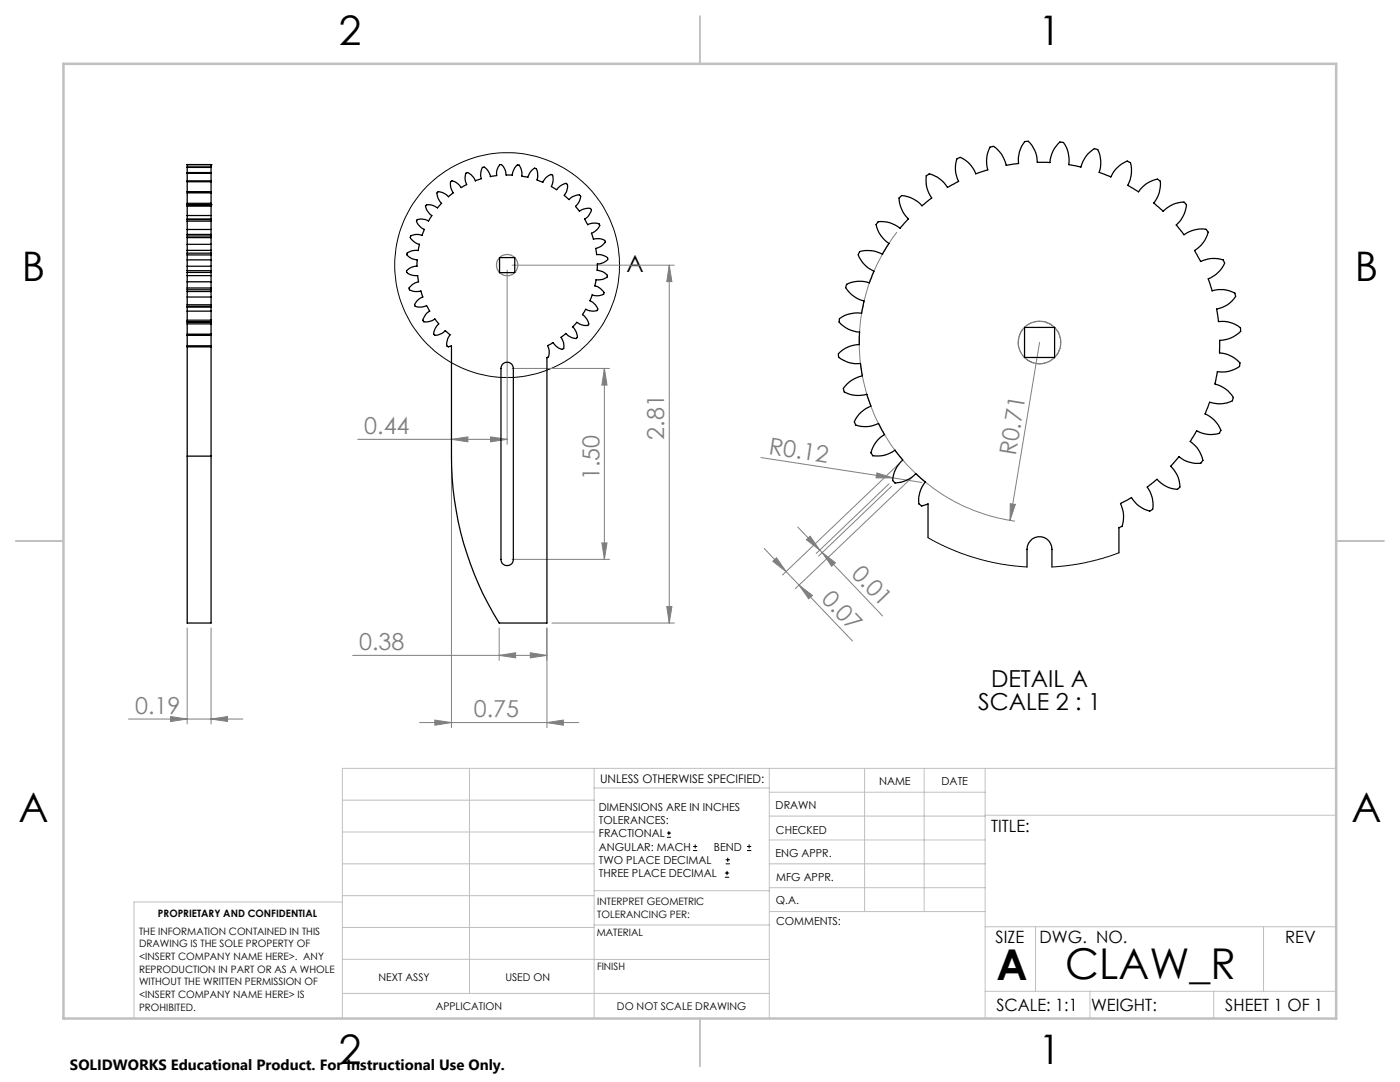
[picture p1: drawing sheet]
<svg xmlns="http://www.w3.org/2000/svg" width="279mm" height="216mm" viewBox="0 0 279 216" stroke-linecap="round" stroke-linejoin="round" font-family="sans-serif">
<g fill="none" stroke="#000" stroke-width=".2">
<path d="M133.1 167.1h.8M133.1 166.2h.8M133.5 165.8v.9M138.3 169.7h.8M138.3 168.9h.8M138.7 168.5v.8M144.7 175h.8M144.7 174.2h.8M144.8 172.4h.9M144.8 171.6h.9M145.1 173.8v.8M145.2 171.1v.9"/>
<path d="M149.1 169.7h.8M149.1 168.9h.8M149.5 168.5v.8"/>
<circle cx="101.2" cy="52.9" r="22.4"/>
</g>
<g fill="none" stroke="#808080" stroke-width=".2">
<path d="M101.2 53.9v34.8M102.2 52.9h32.4M133.6 52.9l.5 3.3h-1zM133.6 52.9v71.4M179 46.3a36 36 0 0 0 23.6 57.7M102.2 73.5h19.4M120.6 73.5l.5 3.3h-1zM120.6 73.5v38.1M207.5 68.3l-5.9 35.5M71.4 87.7h29.8M90.1 87.7l3.3-.5v1zM90.1 92v53.2"/>
<path d="M97.9 87.2l3.3 .5-3.3 .5zM151.9 91.3l26.3 4.1M175 94.4l3.2 1h-3.4zM177.4 96.6l-14.5 13.9M177.9 97l-14.5 13.9M178.2 95.4l5.8 .9M179.5 92.5l-23.3 22.2M182.1 95.2l-23.4 22.2M102.2 111.6h19.4M120.1 108.3h1l-.5 3.3zM152.5 109.4l4.4 4.7M154.2 112l.8-.7 1.9 2.8z"/>
<path d="M156.9 114.1l2.6 2.7M159.2 105.2l4.4 4.5M159.5 116.8l10.6 11.1M159.5 116.8l2.6 2-.7 .7zM160.9 107.7l.8-.7 1.9 2.7zM163.6 109.7l.5 .5M164.1 110.2l12 12.7M164.1 110.2l2.6 2.1-.7 .7zM201.6 100.5l1 .1-1 3.2zM37.4 125.3v19.2M42.1 125.3v19.2M70.4 130.8h38.7"/>
<path d="M99.6 130.8l3.3-.6v1.1zM99.6 125.3v6.5M105.8 130.2l3.3 .6-3.3 .5zM109.1 125.3v19.9M110.1 124.3h24.5M133.1 121h1l-.5 3.3zM25.6 143.5h22.9M34 143l3.4 .5-3.4 .5zM42.1 143.5l3.3-.5v1zM83.7 144.2h31.8M86.8 143.7l3.3 .5-3.3 .5zM109.1 144.2l3.3-.5v1z"/>
</g>
<g fill="none" stroke="#808080" stroke-width=".25">
<circle cx="101.2" cy="52.9" r="2.13"/>
<circle cx="207.5" cy="68.4" r="4.3"/>
</g>
<g fill="none" stroke="#c0c0c0" stroke-width=".2">
<path d="M68.3 159.7h50.3M93.7 153.3v44.9M118.6 153.3v49.9M118.6 157.2h34.9M153.5 153.3v49.9M153.5 158.1h43.1M172.5 153.3v28.6M184.4 153.3v28.6M196.6 153.3v49.9M266.7 153.3h-198.4v49.9M68.3 178.7h50.3M68.3 172.4h50.3"/>
<path d="M68.3 166h50.3M68.3 180h-41.6v23.2M118.6 177.7h35M153.5 167.6h43.1M153.5 162.8h43.1M153.5 172.4h43.1M153.5 177.1h43.1M196.6 162.7h70.1M68.3 198.2h85.2M68.3 191.4l85.2 .1M68.3 185.1h50.3M118.6 184.6h35"/>
<path d="M153.6 181.9h43M196.6 197.8h70.1M196.6 184.9h70.1M206.7 184.9v12.9M217.5 197.8v5.4M242.2 197.8v5.4M252.2 184.9v12.9"/>
</g>
<path d="M139.7 3.2v9.5M3.1 107.9h9.6M266.7 107.9h9.5M139.7 203.2v9.6" fill="none" stroke="#c0c0c0" stroke-width=".25"/>
<path d="M12.7 12.7h254v190.5h-254z" fill="none" stroke="#c0c0c0" stroke-width=".5"/>
<g fill="#808080">
<path d="M175 94.4l3.2 1h-3.4z"/>
<path d="M201.6 100.5l1 .1-1 3.2z"/>
<path d="M159.5 116.8l2.6 2-.7 .7zM154.2 112l.8-.7 1.9 2.8z"/>
<path d="M164.1 110.2l2.6 2.1-.7 .7zM160.9 107.7l.8-.7 1.9 2.7z"/>
<path d="M105.8 130.2l3.3 .6-3.3 .5zM99.6 130.8l3.3-.6v1.1z"/>
<path d="M34 143l3.4 .5-3.4 .5zM42.1 143.5l3.3-.5v1z"/>
<path d="M133.1 121h1l-.5 3.3zM133.6 52.9l.5 3.3h-1z"/>
<path d="M120.6 73.5l.5 3.3h-1zM120.1 108.3h1l-.5 3.3z"/>
<path d="M86.8 143.7l3.3 .5-3.3 .5zM109.1 144.2l3.3-.5v1zM90.1 87.7l3.3-.5v1zM97.9 87.2l3.3 .5-3.3 .5z"/>
</g>
<g fill="none" stroke="#000" stroke-width=".25">
<path d="M37.4 38.5v2.1M37.4 38.2v.3M37.4 36.3v1.9M37.4 36.1v.2M37.4 34.6v1.5M37.4 34.4v.2M37.4 33.4v1M37.4 33.3v.1M37.4 32.8v.5M37.4 32.8h.1M37.4 38.5h4.7M37.4 38.2h4.7"/>
<path d="M37.4 36.3h4.7M37.4 36.1h4.7M37.4 34.6h4.7M37.4 34.4h4.7M37.4 33.4h4.7M37.4 33.3h4.7M37.4 32.8h4.7M42.1 38.5v2.1M42.1 38.2v.3M42.1 36.3v1.9M42.1 36.1v.2M42.1 34.6v1.5"/>
<path d="M42.1 34.4v.2M42.1 33.4v1M42.1 33.3v.1M42.1 32.8v.5M42.1 32.8h.1M87.3 38.4v-.1a2.22 2.22 0 0 1 2.2 1l1-.8a2.15 2.15 0 0 1-.4-2.3v-.1a2.52 2.52 0 0 1 1.9 1.3l1.1-.6a2.07 2.07 0 0 1 .1-2.3 2.27 2.27 0 0 1 1.7 1.6l1.2-.4a2.37 2.37 0 0 1 .3-2.3h.1a2 2 0 0 1 1.4 1.8l1.2-.2a2.39 2.39 0 0 1 .8-2.2h.1a2.21 2.21 0 0 1 1 2.1l1.2 .1a2.03 2.03 0 0 1 1.3-2.1 2.3 2.3 0 0 1 .6 2.2l1.2 .3a2.4 2.4 0 0 1 1.5-1.8h.1a2.05 2.05 0 0 1 .3 2.3l1.1 .5a1.98 1.98 0 0 1 1.9-1.5 2.32 2.32 0 0 1-.2 2.3l1.1 .7a2.57 2.57 0 0 1 1.9-1.2l.2 .1a2.54 2.54 0 0 1-.6 2.2l1 .8a2.41 2.41 0 0 1 2.1-.8l.1 .1a2.15 2.15 0 0 1-.9 2.1l.7 1a2.03 2.03 0 0 1 2.3-.5l.1 .2a2.91 2.91 0 0 1-1.3 1.8l.6 1.1a2.42 2.42 0 0 1 2.3 0 .66 .66 0 0 1-.4 .9l-1.2 .8 .4 1.2h.3a1.96 1.96 0 0 1 2.1 .5 2.45 2.45 0 0 1-1.9 1.4l.2 1.2a2.21 2.21 0 0 1 2.2 .8v.1a2.49 2.49 0 0 1-2.1 1v1.2a2.38 2.38 0 0 1 2 1.2 2.16 2.16 0 0 1-2.2 .7l-.3 1.2a2.13 2.13 0 0 1 1.8 1.6 2.32 2.32 0 0 1-2.3 .2l-.5 1.2a2.24 2.24 0 0 1 1.5 1.8v.1a2.39 2.39 0 0 1-2.3-.2l-.7 1.1a2.31 2.31 0 0 1 1.2 2 2.26 2.26 0 0 1-2.3-.5l-.8 .9a2.23 2.23 0 0 1 .8 2.3h-.1a2.42 2.42 0 0 1-2.1-1l-.9 .8a2.15 2.15 0 0 1 .4 2.3l-.1 .1a2.52 2.52 0 0 1-1.9-1.3l-1.1 .6a2.07 2.07 0 0 1 0 2.3l-.2 .1v52.9h-9.5l-1.1-1.9a62.3 62.3 0 0 1-8.4-31.4v-22l-.6 .2-.2-.1a2.2 2.2 0 0 1 .5-2.3l-.9-.8a2.41 2.41 0 0 1-2.2 .8l-.1-.1a2.15 2.15 0 0 1 1-2.1l-.8-1a2.03 2.03 0 0 1-2.3 .5l-.1-.1a2.74 2.74 0 0 1 1.4-1.9l-.7-1.1a2.42 2.42 0 0 1-2.3 0v-.1a2.11 2.11 0 0 1 1.6-1.6l-.4-1.2a2.37 2.37 0 0 1-2.3-.4v-.1a2.33 2.33 0 0 1 1.8-1.4l-.1-1.2a2 2 0 0 1-2.3-.8 2.18 2.18 0 0 1 2.1-1.1l.1-1.2a2.38 2.38 0 0 1-2.1-1.2 2.16 2.16 0 0 1 2.3-.7l.2-1.2a2.13 2.13 0 0 1-1.8-1.6 2.32 2.32 0 0 1 2.3-.2l.5-1.2a2.04 2.04 0 0 1-1.5-1.8v-.1a2.39 2.39 0 0 1 2.3 .2l.7-1.1a2.31 2.31 0 0 1-1.2-2h.1a2.26 2.26 0 0 1 2.2 .5l.8-.9a2.5 2.5 0 0 1-.8-2.2zM37.4 54v.4M37.4 53.1v.9M37.4 54.4v.6M37.4 50.5v.4M37.4 50.9v1M37.4 50v.5"/>
<path d="M37.4 57.5v.3M37.4 56.2v1.3M37.4 57.8v.4M37.4 47.4v1.4M37.4 47.1v.3M37.4 46.8v.3M37.4 59.3v1.5M37.4 44.1v1.7M37.4 43.8v.3M37.4 51.9v1.2M37.4 43.7v.1M37.4 55v1.2"/>
<path d="M37.4 48.8v1.2M37.4 58.2v1.1M37.4 45.8v1M37.4 41.1v1.9M37.4 40.9v.2M37.4 40.9h.1M37.4 43v.7M37.4 40.6v.3M37.4 55h4.7M37.4 50h4.7M37.4 58.2h4.7M37.4 46.8h4.7"/>
<path d="M37.4 43.7h4.7M37.4 40.9h4.7M37.4 54.4h4.7M37.4 54h4.7M37.4 53.1h4.7M37.4 50.9h4.7M37.4 50.5h4.7M37.4 51.9h4.7M37.4 57.8h4.7M37.4 57.5h4.7M37.4 56.2h4.7M37.4 48.8h4.7"/>
<path d="M37.4 47.4h4.7M37.4 47.1h4.7M37.4 59.3h4.7M37.4 45.8h4.7M37.4 44.1h4.7M37.4 43.8h4.7M37.4 43h4.7M37.4 41.1h4.7M37.4 40.6h4.7M42.1 54v.4M42.1 53.1v.9M42.1 54.4v.6"/>
<path d="M42.1 50.5v.4M42.1 50.9v1M42.1 50v.5M42.1 57.5v.3M42.1 56.2v1.3M42.1 57.8v.4M42.1 47.4v1.4M42.1 47.1v.3M42.1 46.8v.3M42.1 59.3v1.5M42.1 44.1v1.7M42.1 43.8v.3"/>
<path d="M42.1 51.9v1.2M42.1 43.7v.1M42.1 55v1.2M42.1 48.8v1.2M42.1 58.2v1.1M42.1 45.8v1M42.1 41.1v1.9M42.1 40.9v.2M42.1 40.9h.1M42.1 43v.7M42.1 40.6v.3M99.7 51.4h3v3h-3z"/>
<path d="M37.4 60.8v.3M37.4 61.1v.2M37.4 63.9v.3M37.4 62.1v1.8M37.4 64.2h.1M37.4 61.3v.8M37.4 66.7v.2M37.4 64.6v2.1M37.4 64.2v.4M37.4 66.9v2.1M37.4 69v.2M37.4 61.3h4.7"/>
<path d="M37.4 64.2h4.7M37.4 60.8h4.7M37.4 61.1h4.7M37.4 63.9h4.7M37.4 62.1h4.7M37.4 66.9h4.7M37.4 66.7h4.7M37.4 64.6h4.7M37.4 69h4.7M37.4 69.2h4.7M37.4 69.2v21.8M42.1 60.8v.3"/>
<path d="M42.1 61.1v.2M42.1 63.9v.3M42.1 62.1v1.8M42.1 64.2h.1M42.1 61.3v.8M42.1 66.7v.2M42.1 64.6v2.1M42.1 64.2v.4M42.1 66.9v2.1M42.1 69v.2M42.1 69.2v21.8M100.3 72.7a1.24 1.24 0 0 1 1.3-.4 1.24 1.24 0 0 1 .8 1.2v38.1a1.23 1.23 0 0 1-1.2 1.3 1.23 1.23 0 0 1-1.2-1.3v-38.1z"/>
<path d="M204.5 65.3h6v6h-6zM37.4 91v33.3h4.7v-33.3M37.4 91h4.7M185.2 107.3v-6.8l-.5 .2a.85 .85 0 0 1-1 .1l-.3-.3a5.9 5.9 0 0 1 1.3-4.3l-1.9-1.7a5.7 5.7 0 0 1-4.2 1.8l-.4-.4a5.4 5.4 0 0 1 2-4.1l-1.6-2a5.5 5.5 0 0 1-4.5 1.1l-.3-.5a5.4 5.4 0 0 1 2.7-3.7l-1.2-2.2a5.4 5.4 0 0 1-4.6 .2l-.2-.5a5.3 5.3 0 0 1 3.3-3.2l-.8-2.3a5.5 5.5 0 0 1-4.5-.6l-.2-.5a5.5 5.5 0 0 1 3.8-2.6l-.4-2.5a5.4 5.4 0 0 1-4.3-1.3l-.1-.5a5.3 5.3 0 0 1 4.2-1.9l.1-2.5a5.3 5.3 0 0 1-4.1-2.1v-.5a5.3 5.3 0 0 1 4.4-1.2l.5-2.5a5.5 5.5 0 0 1-3.6-2.7l.1-.5a5.5 5.5 0 0 1 4.6-.4l.9-2.3a5.6 5.6 0 0 1-3.1-3.3l.2-.5a5.7 5.7 0 0 1 4.6 .4l1.3-2.1a5.5 5.5 0 0 1-2.5-3.9l.3-.4a5.4 5.4 0 0 1 4.4 1.2l1.7-1.8a5.7 5.7 0 0 1-1.8-4.3l.4-.3a5.4 5.4 0 0 1 4.1 2l1.9-1.6a5.6 5.6 0 0 1-1-4.5l.5-.3a5.2 5.2 0 0 1 3.7 2.7l2.2-1.2a5 5 0 0 1-.2-4.6l.5-.2a5.7 5.7 0 0 1 3.1 3.3l2.4-.8a5.5 5.5 0 0 1 .6-4.5l.5-.2a5.5 5.5 0 0 1 2.6 3.8l2.5-.4a5.5 5.5 0 0 1 1.3-4.4h.5a5.7 5.7 0 0 1 1.9 4.2h2.5a5.3 5.3 0 0 1 2.1-4h.5a5.3 5.3 0 0 1 1.2 4.4l2.4 .5a5.6 5.6 0 0 1 2.8-3.6l.5 .1a5.4 5.4 0 0 1 .4 4.6l2.3 .9a5.8 5.8 0 0 1 3.3-3.1l.5 .2a5.6 5.6 0 0 1-.4 4.6l2.1 1.3a5.3 5.3 0 0 1 3.9-2.5l.4 .3a5.7 5.7 0 0 1-1.2 4.4l1.8 1.7a5.5 5.5 0 0 1 4.3-1.8l.3 .4a5.4 5.4 0 0 1-2 4.1l1.6 1.9a5.6 5.6 0 0 1 4.5-1l.3 .4a5.3 5.3 0 0 1-2.7 3.8l1.2 2.2a5.5 5.5 0 0 1 4.6-.2l.2 .4a5.3 5.3 0 0 1-3.3 3.2l.8 2.4a5.4 5.4 0 0 1 4.6 .6l.1 .5a5.4 5.4 0 0 1-3.8 2.6l.4 2.5a5.5 5.5 0 0 1 4.4 1.3v.5a5.5 5.5 0 0 1-4.2 1.9v2.5a5.6 5.6 0 0 1 4 2.1v.5a5.6 5.6 0 0 1-4.4 1.2l-.5 2.4a5.7 5.7 0 0 1 3.6 2.8l-.1 .5a5.5 5.5 0 0 1-4.6 .4l-.9 2.3a5.5 5.5 0 0 1 3.1 3.3l-.2 .5a5.4 5.4 0 0 1-4.6-.4l-1.3 2.1a5.5 5.5 0 0 1 2.5 3.8l-.3 .5a5.4 5.4 0 0 1-4.4-1.3l-1.7 1.9a5.3 5.3 0 0 1 1.8 4.2l-.4 .4a5.4 5.4 0 0 1-4.1-2l-1.9 1.6a5.5 5.5 0 0 1 1 4.5l-.4 .3a5.6 5.6 0 0 1-3.8-2.7l-2.2 1.2a5.6 5.6 0 0 1 .2 4.6l-.5 .2v5M205 113.1v-3.5a2.49 2.49 0 0 1 2.5-2.5 2.49 2.49 0 0 1 2.4 2.5v3.5"/>
</g>
<path d="M185.2 107.3l4.1 2.1 4.7 1.8 3 .8 3.3 .6 4.7 .5M223.3 110.3l-3.4 1.2-3.2 .8-3.6 .6-3.2 .2" fill="none" stroke="#000" stroke-width=".2"/>
<g font-size="8.5">
<text x="198.9" y="195.5">A</text>
<text x="212.6" y="195.4">CLAW_R</text>
</g>
<g font-size="8.1">
<text x="67.6" y="8.9">2</text>
<text x="207.3" y="8.9">1</text>
<text x="4.4" y="56.1">B</text>
<text x="270.4" y="56.1">B</text>
<text x="3.7" y="164.1">A</text>
<text x="269.7" y="164.1">A</text>
<text x="67.6" y="212.4">2</text>
<text x="207.3" y="212.4">1</text>
</g>
<g font-size="4.7">
<text x="125.1" y="54.2">A</text>
<text x="197.8" y="137.1">DETAIL A</text>
<text x="195.2" y="141.6">SCALE 2 : 1</text>
</g>
<g font-size="4.7" fill="#808080">
<text x="72.7" y="86.6">0.44</text>
<text x="132.6" y="87.8" transform="rotate(-90 132.6 87.8)">2.81</text>
<text x="119.6" y="95.8" transform="rotate(-90 119.6 95.8)">1.50</text>
<text x="153.3" y="90.5" transform="rotate(9 153.3 90.5)">R0.12</text>
<text x="202.7" y="91.1" transform="rotate(-81 202.7 91.1)">R0.71</text>
<text x="163.7" y="119.7" transform="rotate(46 163.7 119.7)">0.07</text>
<text x="169.8" y="114.7" transform="rotate(46 169.8 114.7)">0.01</text>
<text x="71.7" y="129.7">0.38</text>
<text x="27" y="142.4">0.19</text>
<text x="94.5" y="143.2">0.75</text>
</g>
<g font-size="3.4">
<text x="197.8" y="166">TITLE:</text>
<text x="198.7" y="188.1">SIZE</text>
<text x="207.5" y="188.1">DWG. NO.</text>
<text x="256.5" y="188.2">REV</text>
<text x="198.8" y="201.7">SCALE: 1:1</text>
<text x="217.7" y="201.8">WEIGHT:</text>
<text x="244.5" y="201.7">SHEET 1 OF 1</text>
</g>
<text font-size="3" x="14" y="213.5">SOLIDWORKS Educational Product. For Instructional Use Only.</text>
<text font-size="2.4" x="119.8" y="156.2">UNLESS OTHERWISE SPECIFIED:</text>
<g font-size="2.2">
<text x="119.5" y="161.8">DIMENSIONS ARE IN INCHES</text>
<text x="154.8" y="161.4">DRAWN</text>
<text x="175.4" y="156.6">NAME</text>
<text x="187.9" y="156.7">DATE</text>
<text x="119.5" y="164.4">TOLERANCES:</text>
<text x="119.5" y="167.1">FRACTIONAL</text>
<text x="154.9" y="166.3">CHECKED</text>
<text x="119.5" y="169.7">ANGULAR: MACH</text>
<text x="119.5" y="172.4">TWO PLACE DECIMAL</text>
<text x="142.5" y="169.7">BEND</text>
<text x="154.8" y="171">ENG APPR.</text>
<text x="119.5" y="175">THREE PLACE DECIMAL</text>
<text x="154.9" y="175.7">MFG APPR.</text>
<text x="154.9" y="180.4">Q.A.</text>
<text x="154.9" y="184.6">COMMENTS:</text>
</g>
<g font-size="2.1">
<text x="75.5" y="195.7">NEXT ASSY</text>
<text x="100.9" y="195.7">USED ON</text>
<text x="86.9" y="201.5">APPLICATION</text>
<text x="123.1" y="201.6">DO NOT SCALE DRAWING</text>
</g>
<g font-size="2">
<text x="31.5" y="182.9">PROPRIETARY AND CONFIDENTIAL</text>
<text x="119.2" y="180.6">INTERPRET GEOMETRIC</text>
<text x="119.2" y="183.1">TOLERANCING PER:</text>
<text x="27.8" y="186.5">THE INFORMATION CONTAINED IN THIS</text>
<text x="27.8" y="189">DRAWING IS THE SOLE PROPERTY OF</text>
<text x="27.8" y="191.6">&lt;INSERT COMPANY NAME HERE&gt;. ANY</text>
<text x="119.1" y="186.7">MATERIAL</text>
<text x="27.8" y="194.1">REPRODUCTION IN PART OR AS A WHOLE</text>
<text x="27.8" y="196.6">WITHOUT THE WRITTEN PERMISSION OF</text>
<text x="119.1" y="193.5">FINISH</text>
<text x="27.8" y="199.1">&lt;INSERT COMPANY NAME HERE&gt; IS</text>
<text x="27.8" y="201.7">PROHIBITED.</text>
</g>
</svg>
